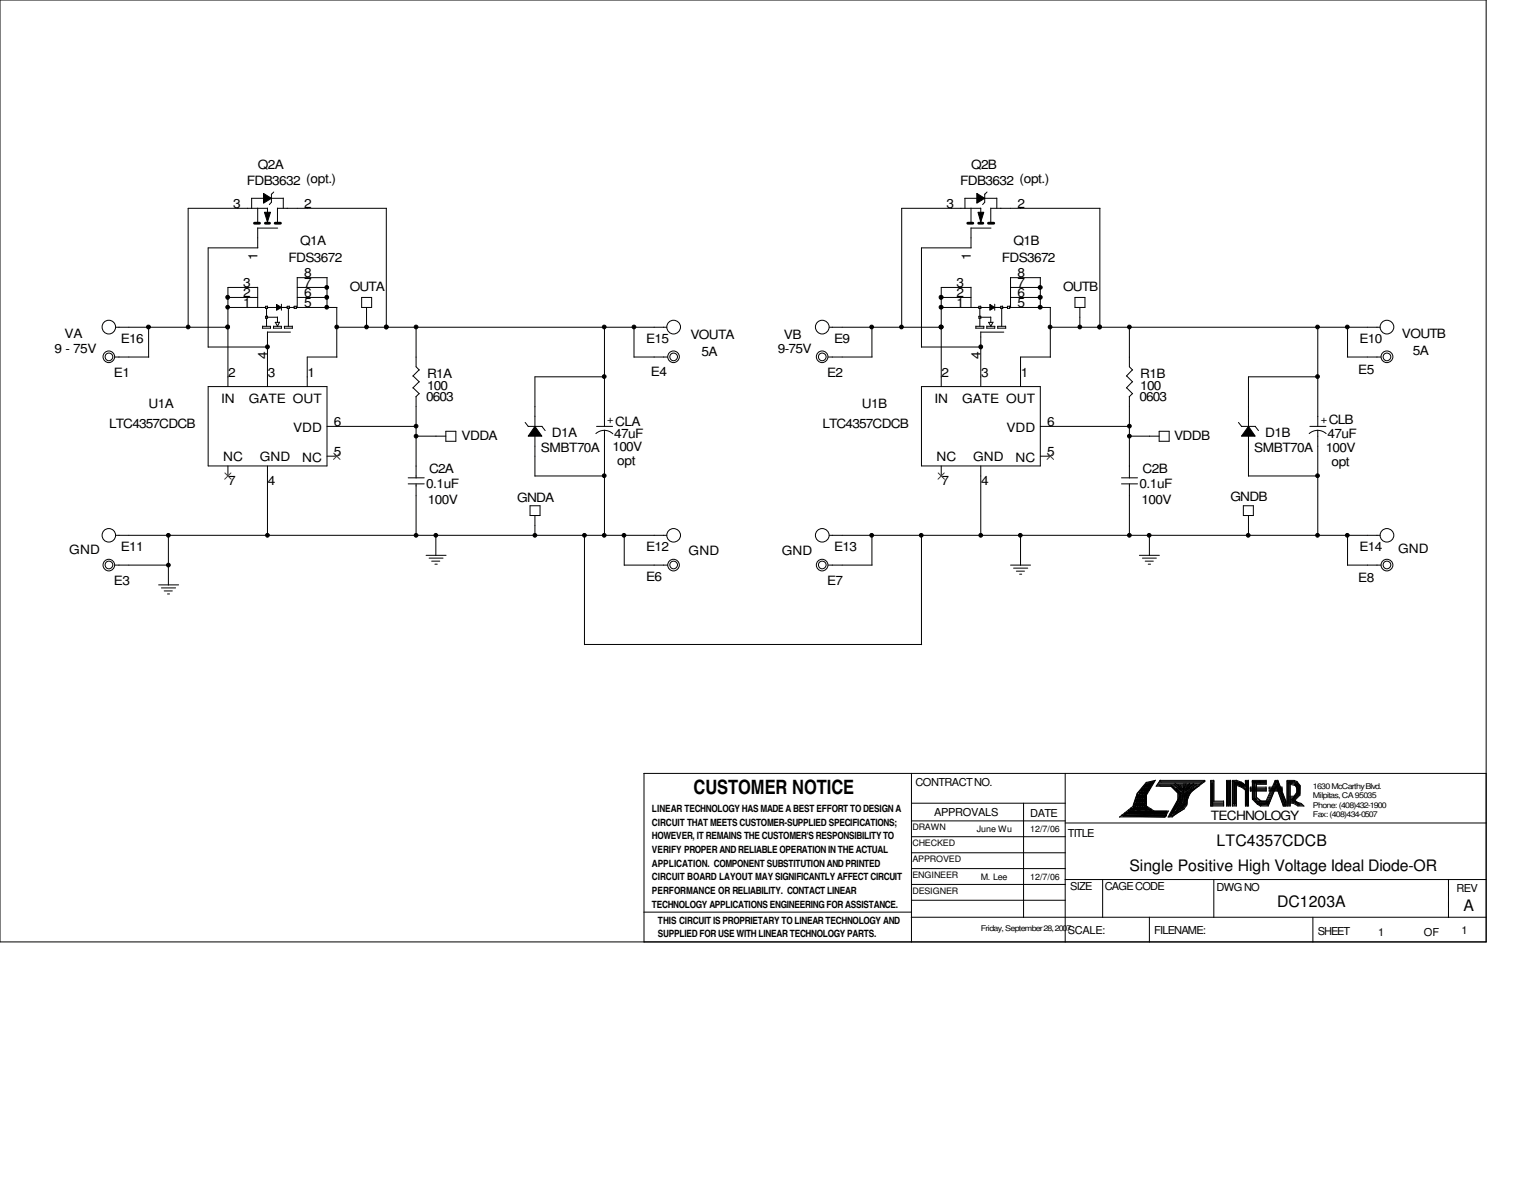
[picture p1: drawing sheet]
<svg xmlns="http://www.w3.org/2000/svg" width="279mm" height="216mm" viewBox="0 0 279 216" stroke-linecap="round" stroke-linejoin="round" font-family="sans-serif">
<g fill="none" stroke="#000" stroke-width=".18">
<path d="M0 0h270.5v171.3h-270.5zM45.8 36.1h5.8M45.8 36.1v1.8M46.9 37.8v2.8M48 35.2l1.4 .9-1.4 .9zM48.1 38.6h1.1l-.5 1.8zM48.7 37.8v2.8M48.7 37.9h-14.5v21.7M49.4 35.3v1.5l-.4 .4M49.8 34.9l-.4 .4M50.5 37.8v2.8M50.5 37.9h19.9"/>
<path d="M51.6 36v1.9M70.3 37.9v21.7M175.6 36.1h5.8M175.6 36.1v1.8M176.7 37.8v2.8M177.8 35.2l1.4 .9-1.4 .9zM178 38.6h1.1l-.6 1.8zM178.5 37.9h-14.4v21.7M178.5 37.8v2.8M179.2 35.3v1.5l-.3 .4M179.7 34.9l-.5 .4M180.3 37.9h19.9"/>
<path d="M180.3 37.8v2.8M181.4 36v1.9M200.2 37.9v21.7M21.1 59.5h20.4M27.1 59.5v5.5M41.5 54.1h5.4M41.5 55.9h6.8M46.9 41.4v3.7M46.9 52.2v3.7M46.9 52.3h-5.4v18M46.9 41.5h3.6M46.9 45.1h-9v18.1"/>
<path d="M47.8 59.7h1.4M47.8 59.4h1.5M47.8 59.3v.4M48.3 55.7h.4M48.3 57.5h.4M48.3 56.1h.4M48.3 55.7v.4M48.3 57.5v.4M48.3 57.9h.4M48.5 56v1.5M48.5 57.8v1.6M48.6 57.7h1.9"/>
<path d="M48.7 55.9h1.7M48.7 55.7v.4M48.7 57.5v.4M49.2 59.4v.3M49.7 59.7h1.5M49.8 59.3v.4M49.8 59.4h1.5M50.3 55.4l.9 .5-.9 .5zM50.5 57.7v.9M50.8 58.6h-.7l.4 .8M50.9 58.6l-.4 .8M51.2 55.9h1.1"/>
<path d="M51.2 55.3v1.1M51.2 59.4v.3M51.7 59.4h1.5M51.8 59.7h1.5M51.8 59.4v.3M52.2 55.7h.5M52.3 56.1h.4M52.3 55.7v.4M52.5 56v3.4M52.6 55.9h1M52.7 55.7v.4M53.2 59.3v.4"/>
<path d="M53.5 55.7h.4M53.6 55.7v.4M53.6 56.1h.4M53.9 55.9h7.4M53.9 55.7v.4M54.1 54.1h5.5M54.1 50.5v5.4M54.1 50.5h5.5M54.1 52.3h5.5M59.5 50.5v5.5M61.3 59.5h60.1M61.3 55.9v9.1"/>
<path d="M65.8 54.1h1.8v1.8h-1.8zM66.7 55.9v3.7M75.7 59.5v7.2l.6 .6M110 59.5v18.1M115.4 59.5v5.5M151 59.5h20.4M158.7 59.5v5.4M171.3 54.1h5.4M171.3 55.9h6.9M176.7 52.3h-5.4v18M176.7 41.5h3.7M176.7 41.4v3.7"/>
<path d="M176.7 52.2v3.7M176.8 45.1h-9.1v18.1M177.6 59.7h1.5M177.6 59.4h1.5M177.6 59.3v.4M178.1 55.7h.4M178.1 57.5h.4M178.2 56.1h.4M178.2 57.9h.4M178.2 55.7v.4M178.2 57.5v.4M178.4 56v1.5"/>
<path d="M178.4 57.8v1.6M178.5 57.7h1.8M178.5 55.9h1.7M178.5 55.7v.4M178.5 57.5v.4M179.1 59.4v.3M179.6 59.7h1.5M179.6 59.4h1.5M179.6 59.3v.4M179.9 58.6h.8M180 58.6l.4 .8M180.2 55.4l.9 .5-.9 .5z"/>
<path d="M180.3 57.7v.9M180.8 58.6l-.5 .8M181 55.9h1.2M181.1 55.3v1.1M181.1 59.4v.3M181.6 59.4h1.4M181.6 59.7h1.5M181.6 59.4v.3M182.1 55.7h.4M182.2 55.7v.4M182.3 56v3.4M182.5 55.9h.9"/>
<path d="M182.5 55.7v.4h-.3M183 59.3v.4M183.3 55.7h.5M183.4 56.1h.4M183.4 55.7v.4M183.8 55.9h7.4M183.8 55.7v.4M183.9 54.1h5.5M183.9 50.5h5.5M183.9 52.3h5.5M183.9 50.5v5.4M189.4 50.5v5.5"/>
<path d="M191.2 59.5h60M191.2 55.9v9.1M195.7 54.1h1.8v1.8h-1.8zM196.6 55.9v3.7M205.6 59.5v7.2l.6 .6M239.9 59.5v18.1M245.3 59.5v5.4M20.9 64.9h6.2M37.9 70.3h21.6v14.5h-21.6zM37.9 63.1h10.8M48.7 60.4h4.2M48.7 60.4v9.9"/>
<path d="M59.5 77.6h16.3M61.3 64.9h-5.4v5.4M75.2 68.4l1.1 1.1M75.2 70.5l1.1 1.1M75.7 79.3h5.5M75.7 72.1v14.9M76.3 67.3l-1.2 1.1M76.3 69.4l-1.2 1.2M76.3 71.6l-.6 .6M81.2 78.4h1.8v1.9h-1.8zM95.6 76.8l.6 .8M96.1 77.6h2.6"/>
<path d="M97.4 77.6l1.2 1.7h-2.5zM97.4 79.3v7.3M98.6 77.6l.6 .7M108.5 78.9a2.25 2.25 0 0 1 3 0M108.6 77.6h2.9M110 78.2v19.2M110.1 68.5h-12.7v9.1M115.4 64.9h6.1M150.7 64.9h8M167.7 70.3h21.7v14.5h-21.7zM167.7 63.1h10.9M178.5 60.4h4.2"/>
<path d="M178.5 60.4v9.9M189.4 77.6h16.2M191.2 64.9h-5.4v5.4M205.1 68.4l1.1 1.1M205.1 70.5l1.1 1.1M205.6 72.1v14.9M205.6 79.3h5.4M206.1 67.3l-1.1 1.1M206.1 69.4l-1.1 1.2M206.1 71.6l-.6 .6M211 78.4h1.8v1.9h-1.8zM225.4 76.8l.6 .8"/>
<path d="M226 77.6h2.5M227.2 77.6l1.3 1.7h-2.5zM227.2 79.3v7.3M228.5 77.6l.6 .7M238.3 78.9a2.31 2.31 0 0 1 3.1 0M238.4 77.6h2.9M239.9 78.2v19.2M239.9 68.5h-12.7v9.1M245.2 64.9h6.2M21.1 97.4h100.3M30.6 97.4v9M41.5 84.8v1.8"/>
<path d="M48.7 84.8v12.6M59.5 83h1.8M74.3 86.9h2.9M74.3 88h2.9M75.7 88v9.4M79.3 97.4v3.6M96.5 92h1.8v1.8h-1.8zM97.4 93.8v3.6M97.4 86.6h12.7M106.4 97.4v19.9M113.6 97.4v5.4M151 97.4h100.2"/>
<path d="M158.7 97.3v5.5M167.7 97.4v19.9M171.3 84.8v1.8M178.5 84.8v12.6M185.8 97.4v5.4M189.4 83h1.8M204.1 86.9h3M204.1 88h3M205.6 88v9.4M209.2 97.4v3.6M226.3 92h1.8v1.8h-1.8zM227.2 93.8v3.6"/>
<path d="M227.2 86.6h12.7M245.3 97.4v5.4M20.9 102.8h9.8M28.9 106.4h3.6M29.4 106.9h2.6M29.9 107.5h1.5M30.5 108h.4M77.6 101h3.6M78.1 101.5h2.5M78.6 102.1h1.5M79.2 102.6h.4M106.4 117.2h61.4"/>
<path d="M113.6 102.8h7.9M150.7 102.8h8M183.9 102.8h3.7M184.5 103.3h2.6M185 103.9h1.5M185.6 104.4h.4M207.4 101h3.6M207.9 101.5h2.6M208.4 102.1h1.5M209 102.6h.4M245.3 102.8h6.1M117.2 140.7h153.3"/>
<path d="M117.2 140.7v30.7M165.9 146.1h28M165.9 149.3h28M165.9 152.2h28M165.9 155.1h28M165.9 158h28M165.9 140.7v30.6M186.3 146.1v20.8M193.8 160h76.7M193.9 149.7h76.7M193.9 140.7v30.7M200.7 160v6.9"/>
<path d="M203.8 148.6h8.3M204.5 148.3l7.5 .2M204.5 148.4l7.5 .2M205.8 147.9l6 .2M205.8 148l6 .3M206.3 146.6l-2.5 2M206.7 146.6l-2.2 1.7M206.7 146.8l-2.2 1.7M207 144.3l-.8 2.2M207 146.8l-1.5 1.1M207 147l-1.5 1.1M207 144.4l-.8 2.2"/>
<path d="M207.2 144.8l-.6 1.8M207.2 145l-.6 1.9M207.4 147.5h.9M207.4 147.7h.9M207.6 144.8l-.6 1.5M207.8 144.8l-.8 2.1M207.8 145l-.8 2M207.8 145.7l-.6 1.5M207.8 146.2l-.2 .6M207.9 146.8l1.5 1.1M207.9 146.9l1.5 1.1M207.9 144.8v2.2l-1.4 .7"/>
<path d="M207.9 147.2l-1.4 .7M208.2 146.6l1.9 1.3M208.2 146.8l1.9 1.2M208.3 144.6v2.2M208.6 146.6l1.5 .9M208.6 146.8l1.5 .9M208.7 142.3l-1.7 2M208.7 144.6v2.2M208.7 142.7l-1.5 2M208.7 142.8l-1.5 2.1M208.8 142.5h.9v.2h-1.2v.1h.9v.2h-1.3v.2h1.3v.2h-1.6v.2h1.4v.1h-1.6v.2h1.2v.4h-1.4v-.2h1.1v.3h.2h-1.7v.3h1.7v.3h-1.9v-.2h1.9v.6h-2v-.2h1.8v.5v-.2h-1.8v.2h2v.4v-.2h-2.2v.2h2v.2h-2v.1h2.2v.2h-2.4v.2h2.5v.2h-3v.2h3.7v.1h-4.1v.2h7v.2h-7.3v.2h7.2h-7.6v.1h7.6v.4v-.1h-8.2v.1h8M208.8 143l-1.1 1.3"/>
<path d="M209.4 142.3h.6M209.4 142.5l-.8 .2M209.4 142.7l-.8 .2M209.5 142.3l-.2 .2M209.5 142.5l-.2 .2M209.7 142.3l-2 2.4M209.7 142.5l-2 2.4M209.8 142.2l-1.5 2.5M209.8 142.4l-1.5 2.4M210.1 147.5h2.5M210.1 147.9h2.2M210.1 148h2.2"/>
<path d="M210.1 142.1l-1.7 2.6M210.1 142.1l-1.4 .4-1.7 2M210.3 141.9l-1.7 .4M210.3 141.9l-1.6 2.8M210.6 142.8h7.3M210.7 142.7h7.7M210.8 142.5h8M210.9 142.3h7.9M211.1 141.9h8.2M211.1 142.1h8.2M211.2 141.9v.3M211.2 141.9l-.8 1.1h7.7"/>
<path d="M212.3 147.8l-.4 .6M212.3 148l-.4 .6M212.6 148.6h.8M212.7 147.5l-.6 1.1M212.9 148.4h.5M213 148v.4M213 148.3h.6M213.1 142.8l1.7 1.3M213.1 143l1.4 1.3M213.1 147.9h1M213.1 147.7h1.4M213.3 143.1l1.5 1.6h1.7"/>
<path d="M213.4 147.5h1.4M213.4 143.2h4.2M213.4 143l1.4 1.5M213.4 147.3h1.6M213.5 147.2h1.8M213.7 142.7l1.1 1.1M213.7 146.8h1.9M213.7 147h1.9M213.8 142.4l1.3 1.2M213.9 146.6h2M214 143.5l.8 .8M214.1 146.4h1.8"/>
<path d="M214.1 143.7h2.9M214.1 143.6h2.9M214.1 146.3h2M214.1 148l-.7 .6M214.2 146.1h1.9M214.2 145.9h1.9M214.4 144.3v1.3M214.4 145.4l-1.8 3.2M214.4 145.7h1.5M214.4 143.9h2.2M214.4 143.2l.8 .7M214.4 142.7l.9 1.4"/>
<path d="M214.6 145.4h1.5M214.6 145h1.7M214.6 144.1h1.9M214.6 144.4v.8M214.6 145.1l-1.8 3.5M214.8 144.8h1.1M214.8 145.2h.9M214.8 142.8l.5 .8M214.8 144.2v1.7M214.8 144.3h1.7M214.8 144.9l-1.7 3.1M215 144.1v1.5"/>
<path d="M215 145.4l-1.9 2.9M215 145.5l-1.9 3M215 145.8l-1.5 1.9M215.1 146.8l-1.6 1.3M215.1 145.9l-.9 1.3M215.1 147l-1.6 1.3M215.1 146.1l-.9 1.3M215.1 147.3l-1.8 1.2M215.5 143.2l-.4 2.7M215.5 144.2v2.1M215.5 142.5l-.2 2.4M215.5 146.3l-1.7 1.4"/>
<path d="M215.6 147.1l-1.5 .9M215.6 145.8l-.8 1M215.7 144.3v1.8M215.7 146.1l-.6 .8M215.7 146.3l-.6 .7M215.9 144.4v1.9M215.9 146.3l-.8 1.1M215.9 142.4l-.4 1-.4 2.7M215.9 144.4h-1.1l-.3 1.2M216 143.9v2.4M216 144.4l-.5 .5M216.1 145.5h-1.5l-1.3 2.2"/>
<path d="M216.2 144.3v.9M216.6 142.7l-.8 .7M216.6 142.5l-1.3 1.1M216.6 144.1l-.2 .4M216.6 144.3l-.8 1.3M217 143.4h-2.9l.9 .9M217.3 143.2l-1.7 1.1M217.3 143.4l-1.7 1.1M217.3 142.5l-1.8 1.3M217.3 142.6l-1.4 1M217.5 143.4l-1.5 1.1M217.8 142.7l-2.2 1.2 1-.7"/>
<path d="M218.3 143a3.8 3.8 0 0 0-2.3 3.4l-.5 .8M219.2 142.2l-3.2 2.5M219.3 141.9v.3M219.3 141.9l-2.4 1.9M219.3 142.1l-.2 .2M220.3 141.9h.6M220.3 142.1h.6M220.4 141.9v4.7M220.4 146.4h2.4M220.4 146.6h2.4M220.6 142.3v4M220.7 146.1h1.9"/>
<path d="M220.7 142.3v4.2M220.7 146.3h1.9M220.9 145.7h1.8M220.9 145.9h1.8M220.9 141.9v4M220.9 160v6.9M222.7 145.7v.9M223.2 141.9h.8M223.2 142.1h.8M223.3 146.4h.7M223.3 141.9v4.7M223.3 146.6h.7"/>
<path d="M223.4 142.1v4.4M223.6 142.1v4.5M223.8 142.1v4.4M224 141.9v4.7M224.3 141.9h.7M224.3 142.1h.7M224.3 146.4h.8M224.3 141.9v4.7M224.3 146.6h.8M224.5 142.1v4.2h.4v-4h.9v.2h-.9h1.4v.2h-1.4h1.6v.1h-.9v.2h1.3v-.9h.1v4.3h-.1v-3.4M224.7 142.1v4.4M224.7 142.3l1.5 .6"/>
<path d="M224.7 142.5l1.5 .5M225 141.9l1 .4M225 142.1l1 .4M225 142.6v4M225 142.7l1 .3M225 142.8l1 .4M225.9 142.2l.8 .6M226 143l.7 .6M226 143.2l.7 .6M226.1 142.8l1 .8M226.1 143l1 .8M226.7 141.9h.5"/>
<path d="M226.7 142.1h.5M226.7 146.4h.6M226.7 141.9v1.1l-.8-.6M226.7 143.6v3M226.7 146.6h.6M227 142.1v4.5M227.2 141.9v4.7M227.5 143.2h3M227.5 143.4h3M227.6 143.2v.7M227.6 143.7h2.9M227.8 143.6h2.5"/>
<path d="M227.9 141.9h2.6M227.9 142.3h2.4M227.9 142.1h2.6M228 141.9v3.5M228 145.2l.9 .9M228 145.4l.9 .9M228.1 142.1v3.3h.6h-.2v-3.1M228.3 142.5h2.2M228.3 142.3v3.1M228.3 145.2l1.3 1.1M228.3 145.4l1.3 1.1M228.6 144.9l1 .8"/>
<path d="M228.6 145.1l1 .8M228.7 142.4v2.8M228.9 146.1l.5 .4M228.9 146.3l.5 .3M229.4 146.4h1.5M229.4 146.6h1.5M229.5 145.7h1M229.5 145.9h1M230.5 141.9v.8h-1.8M230.5 143.1v.8h-2.9M230.7 146l-1.1 .3M230.7 146.2l-1.1 .2"/>
<path d="M231 143.2h2.3M231 143.4h2.3M231 143.7h2.4M231 143.2v.7M231.2 145.7h-2.7v.2h2.5v.2h-2.1v.2h1.9M231.2 143.6h2.2M232.1 141.9h.5M232.1 142.1h.5M232.1 142.1h.5v.4h-.5zM232.1 142.5v-.2h.5v.4h-.7v.1M232.1 141.9l-1.7 3.9M232.1 142.3l-1.7 3.8"/>
<path d="M232.3 142.8l1.3 3.7M232.3 142.3l-1.7 3.8M232.3 143l1.3 3.6M232.3 142.7l-1.7 3.8M232.3 142.1l.4 .2M232.3 142.8l-1.5 3.6M232.3 143l-1.5 3.6M232.4 142.1l1.7 4M232.5 142.7l1.4 3.9M232.5 142.8l1.3 3.8M232.6 141.9l1.5 3.8M232.6 142.1l1.5 3.8"/>
<path d="M232.6 142.5l1.3 3.8M232.6 142.7l1.3 3.8M232.6 142.3l-.5 .2M233.3 143.1v.8h-2.3M233.6 146.4h.5M233.6 146.6h.5M234.1 145.7v.9M234.3 146.4h.6M234.3 142.1h1.3M234.3 146.6h.6M234.4 142.5h1.3l.4 .4M234.4 142.3h1.3"/>
<path d="M234.4 142.3v4M234.6 142.5v4M234.8 146.1h.5M234.8 144.8h.7M234.8 145.9h1M234.8 145h.7M234.8 145.7h1M234.8 145.4h.8M234.8 145.2h.8M234.8 142.7l1 .2M234.8 145.5h.8M235.1 145.3l1.5 1"/>
<path d="M235.1 145.5l1.5 .9M235.3 145.8l1 .6M235.3 146l1 .6M235.5 141.9l.6 .3M235.5 142.1l.6 .2M235.6 141.9h-1.3v4.7M235.7 142.2l.6 .6M235.7 142.4l.6 .6M235.7 145.7l.8 .6M235.7 145.9l.8 .6M235.7 145.5l.4 .4M235.7 142.8l.4 .6"/>
<path d="M235.8 142.7l-1-.3v4.2M236 142.8l.3 1.6M236.1 143.2v1.1M236.1 144.1l-.6 .8M236.1 142.1l.5 .8M236.1 145.9l.7 .2M236.1 144.3l-.6 .7M236.1 142.5l.4 .7M236.1 143l-.4-.3 .4 .5M236.2 146.4h1M236.2 142.8l.2 1.3M236.2 143l.2 1.3"/>
<path d="M236.2 146.6h1.1M236.3 143.2v1.1M236.4 146.3h.6M236.4 143.4v.9M236.5 144.1l-1.3 1.3M236.5 144.2l-1.3 1.3M236.5 143l-.4-.7 .5 .7M236.6 142.8v1.9M236.6 144.4l-.9 1M236.6 143l-.2 .4M236.6 143.2l-.2 .4M236.6 144.7l-.9 .9"/>
<path d="M236.6 143.1l-.2 1.3-.9 1M236.8 146.1l.6 .5M263.7 160v6.9M117.2 165.9h48.7M165.9 166.8h104.6M165.9 160.9h28M165.9 163.7h28M209.2 166.8v4.6M239 166.8v4.6"/>
<circle cx="19.8" cy="59.5" r="1.24"/>
<circle cx="27" cy="59.5" r=".36"/>
<circle cx="34.2" cy="59.5" r=".34"/>
<circle cx="41.4" cy="54.1" r=".35"/>
<circle cx="41.4" cy="55.9" r=".34"/>
<circle cx="41.4" cy="59.5" r=".34"/>
<circle cx="59.5" cy="54.1" r=".35"/>
<circle cx="59.5" cy="52.3" r=".34"/>
<circle cx="59.5" cy="55.9" r=".34"/>
<circle cx="61.3" cy="59.5" r=".34"/>
<circle cx="66.7" cy="59.5" r=".34"/>
<circle cx="70.3" cy="59.5" r=".34"/>
<circle cx="75.7" cy="59.5" r=".34"/>
<circle cx="110" cy="59.5" r=".34"/>
<circle cx="115.4" cy="59.5" r=".34"/>
<circle cx="122.6" cy="59.5" r="1.25"/>
<circle cx="149.7" cy="59.5" r="1.25"/>
<circle cx="158.7" cy="59.5" r=".34"/>
<circle cx="164.1" cy="59.5" r=".34"/>
<circle cx="171.3" cy="54.1" r=".37"/>
<circle cx="171.3" cy="59.5" r=".36"/>
<circle cx="171.3" cy="55.9" r=".36"/>
<circle cx="189.3" cy="54.1" r=".37"/>
<circle cx="189.3" cy="55.9" r=".36"/>
<circle cx="189.3" cy="52.3" r=".36"/>
<circle cx="191.1" cy="59.5" r=".34"/>
<circle cx="196.5" cy="59.5" r=".34"/>
<circle cx="200.1" cy="59.5" r=".34"/>
<circle cx="205.6" cy="59.5" r=".34"/>
<circle cx="239.8" cy="59.5" r=".34"/>
<circle cx="245.2" cy="59.5" r=".34"/>
<circle cx="252.5" cy="59.5" r="1.25"/>
<circle cx="19.8" cy="64.9" r="1.06"/>
<circle cx="19.8" cy="64.9" r=".7"/>
<circle cx="48.7" cy="63.1" r=".35"/>
<circle cx="75.7" cy="77.5" r=".34"/>
<circle cx="75.7" cy="79.3" r=".34"/>
<circle cx="110" cy="68.5" r=".34"/>
<circle cx="122.6" cy="64.9" r="1.06"/>
<circle cx="122.6" cy="64.9" r=".7"/>
<circle cx="149.6" cy="64.9" r="1.06"/>
<circle cx="149.7" cy="64.9" r=".7"/>
<circle cx="178.5" cy="63.1" r=".35"/>
<circle cx="205.6" cy="79.3" r=".34"/>
<circle cx="205.6" cy="77.5" r=".34"/>
<circle cx="239.8" cy="68.5" r=".34"/>
<circle cx="252.5" cy="64.9" r=".7"/>
<circle cx="252.5" cy="64.9" r="1.07"/>
<circle cx="19.8" cy="97.4" r="1.23"/>
<circle cx="30.6" cy="97.4" r=".34"/>
<circle cx="48.7" cy="97.4" r=".34"/>
<circle cx="75.7" cy="97.4" r=".34"/>
<circle cx="79.3" cy="97.4" r=".34"/>
<circle cx="97.4" cy="97.4" r=".34"/>
<circle cx="106.4" cy="97.4" r=".34"/>
<circle cx="110" cy="86.5" r=".34"/>
<circle cx="110" cy="97.4" r=".34"/>
<circle cx="113.6" cy="97.4" r=".34"/>
<circle cx="122.6" cy="97.4" r="1.24"/>
<circle cx="149.7" cy="97.4" r="1.24"/>
<circle cx="158.7" cy="97.4" r=".34"/>
<circle cx="167.7" cy="97.4" r=".34"/>
<circle cx="178.5" cy="97.4" r=".34"/>
<circle cx="185.7" cy="97.4" r=".34"/>
<circle cx="205.6" cy="97.4" r=".34"/>
<circle cx="209.2" cy="97.4" r=".34"/>
<circle cx="227.2" cy="97.4" r=".34"/>
<circle cx="239.8" cy="86.5" r=".34"/>
<circle cx="239.8" cy="97.4" r=".34"/>
<circle cx="245.2" cy="97.4" r=".34"/>
<circle cx="252.5" cy="97.4" r="1.24"/>
<circle cx="19.8" cy="102.8" r="1.06"/>
<circle cx="19.8" cy="102.8" r=".7"/>
<circle cx="30.6" cy="102.8" r=".34"/>
<circle cx="122.6" cy="102.8" r="1.06"/>
<circle cx="122.6" cy="102.8" r=".7"/>
<circle cx="149.6" cy="102.8" r="1.06"/>
<circle cx="149.7" cy="102.8" r=".7"/>
<circle cx="252.5" cy="102.8" r=".7"/>
<circle cx="252.5" cy="102.8" r="1.07"/>
</g>
<path d="M263.7 160v6.9" fill="none" stroke="#000" stroke-width=".18" stroke-dasharray="1 1 1 1 1 1 1 1"/>
<g fill="#000">
<path d="M48 35.2l1.4 .9-1.4 .9zM48.1 38.6h1.1l-.5 1.8zM177.8 35.2l1.4 .9-1.4 .9zM178 38.6h1.1l-.6 1.8zM50.3 55.4l.9 .5-.9 .5zM180.2 55.4l.9 .5-.9 .5z"/>
<path d="M97.4 77.6l1.2 1.7h-2.5z" fill-rule="evenodd"/>
<path d="M227.2 77.6l1.3 1.7h-2.5z" fill-rule="evenodd"/>
<circle cx="27" cy="59.5" r=".36"/>
<circle cx="34.2" cy="59.5" r=".34"/>
<circle cx="41.4" cy="54.1" r=".35"/>
<circle cx="41.4" cy="55.9" r=".34"/>
<circle cx="41.4" cy="59.5" r=".34"/>
<circle cx="59.5" cy="54.1" r=".35"/>
<circle cx="59.5" cy="52.3" r=".34"/>
<circle cx="59.5" cy="55.9" r=".34"/>
<circle cx="61.3" cy="59.5" r=".34"/>
<circle cx="66.7" cy="59.5" r=".34"/>
<circle cx="70.3" cy="59.5" r=".34"/>
<circle cx="75.7" cy="59.5" r=".34"/>
<circle cx="110" cy="59.5" r=".34"/>
<circle cx="115.4" cy="59.5" r=".34"/>
<circle cx="158.7" cy="59.5" r=".34"/>
<circle cx="164.1" cy="59.5" r=".34"/>
<circle cx="171.3" cy="54.1" r=".37"/>
<circle cx="171.3" cy="59.5" r=".36"/>
<circle cx="171.3" cy="55.9" r=".36"/>
<circle cx="189.3" cy="54.1" r=".37"/>
<circle cx="189.3" cy="55.9" r=".36"/>
<circle cx="189.3" cy="52.3" r=".36"/>
<circle cx="191.1" cy="59.5" r=".34"/>
<circle cx="196.5" cy="59.5" r=".34"/>
<circle cx="200.1" cy="59.5" r=".34"/>
<circle cx="205.6" cy="59.5" r=".34"/>
<circle cx="239.8" cy="59.5" r=".34"/>
<circle cx="245.2" cy="59.5" r=".34"/>
<circle cx="48.7" cy="63.1" r=".35"/>
<circle cx="75.7" cy="77.5" r=".34"/>
<circle cx="75.7" cy="79.3" r=".34"/>
<circle cx="110" cy="68.5" r=".34"/>
<circle cx="178.5" cy="63.1" r=".35"/>
<circle cx="205.6" cy="79.3" r=".34"/>
<circle cx="205.6" cy="77.5" r=".34"/>
<circle cx="239.8" cy="68.5" r=".34"/>
<circle cx="30.6" cy="97.4" r=".34"/>
<circle cx="48.7" cy="97.4" r=".34"/>
<circle cx="75.7" cy="97.4" r=".34"/>
<circle cx="79.3" cy="97.4" r=".34"/>
<circle cx="97.4" cy="97.4" r=".34"/>
<circle cx="106.4" cy="97.4" r=".34"/>
<circle cx="110" cy="86.5" r=".34"/>
<circle cx="110" cy="97.4" r=".34"/>
<circle cx="113.6" cy="97.4" r=".34"/>
<circle cx="158.7" cy="97.4" r=".34"/>
<circle cx="167.7" cy="97.4" r=".34"/>
<circle cx="178.5" cy="97.4" r=".34"/>
<circle cx="185.7" cy="97.4" r=".34"/>
<circle cx="205.6" cy="97.4" r=".34"/>
<circle cx="209.2" cy="97.4" r=".34"/>
<circle cx="227.2" cy="97.4" r=".34"/>
<circle cx="239.8" cy="86.5" r=".34"/>
<circle cx="239.8" cy="97.4" r=".34"/>
<circle cx="245.2" cy="97.4" r=".34"/>
<circle cx="30.6" cy="102.8" r=".34"/>
</g>
<path d="M40.9 86l1.2 1.2M42 86l-1.1 1.2M60.7 82.4l1.2 1.2M61.8 82.4l-1.1 1.2M170.8 86l1.1 1.2M171.9 86l-1.2 1.2M190.6 82.4l1.2 1.2M191.7 82.4l-1.1 1.2" fill="none" stroke="#7f3f00" stroke-width=".18"/>
<path d="M46.3 40.6h.9M48.3 40.6h.8M50.1 40.6h1M176.1 40.6h1M178.1 40.6h.8M179.9 40.6h1" fill="none" stroke="#000" stroke-width=".51"/>
<text font-size="3.6" x="126.2" y="144.4">CUSTOMER NOTICE</text>
<g font-size="2.9">
<text x="221.4" y="153.9">LTC4357CDCB</text>
<text x="205.6" y="158.4">Single Positive High Voltage Ideal Diode-OR</text>
<text x="232.5" y="164.9">DC1203A</text>
<text x="266.4" y="165.8">A</text>
</g>
<g font-size="2.3">
<text x="44.9" y="33.7">FDB3632 (opt.)</text>
<text x="46.9" y="30.6">Q2A</text>
<text x="174.8" y="33.7">FDB3632 (opt.)</text>
<text x="176.7" y="30.6">Q2B</text>
<text x="42.4" y="37.8">3</text>
<text x="55.4" y="37.8">2</text>
<text x="172.3" y="37.8">3</text>
<text x="185.2" y="37.8">2</text>
<text x="46.9" y="47.2" transform="rotate(-90 46.9 47.2)">1</text>
<text x="52.5" y="47.6">FDS3672</text>
<text x="54.7" y="44.5">Q1A</text>
<text x="176.7" y="47.2" transform="rotate(-90 176.7 47.2)">1</text>
<text x="182.3" y="47.6">FDS3672</text>
<text x="184.5" y="44.5">Q1B</text>
<text x="44.2" y="52.2">3</text>
<text x="55.4" y="50.5">8</text>
<text x="55.4" y="52.2">7</text>
<text x="63.7" y="53">OUTA</text>
<text x="174.1" y="52.2">3</text>
<text x="185.2" y="50.5">8</text>
<text x="185.2" y="52.2">7</text>
<text x="193.5" y="53">OUTB</text>
<text x="44.2" y="55.9">1</text>
<text x="44.2" y="54.1">2</text>
<text x="55.4" y="55.9">5</text>
<text x="55.4" y="54.1">6</text>
<text x="174.1" y="55.9">1</text>
<text x="174.1" y="54.1">2</text>
<text x="185.2" y="55.9">5</text>
<text x="185.2" y="54.1">6</text>
<text x="9.9" y="64.2">9 - 75V</text>
<text x="11.7" y="61.5">VA</text>
<text x="22" y="62.4">E16</text>
<text x="48.6" y="65.3" transform="rotate(-90 48.6 65.3)">4</text>
<text x="117.6" y="62.4">E15</text>
<text x="125.7" y="61.7">VOUTA</text>
<text x="127.7" y="64.7">5A</text>
<text x="141.6" y="64.2">9-75V</text>
<text x="142.7" y="61.7">VB</text>
<text x="151.8" y="62.4">E9</text>
<text x="178.5" y="65.3" transform="rotate(-90 178.5 65.3)">4</text>
<text x="247.4" y="62.4">E10</text>
<text x="255.2" y="61.5">VOUTB</text>
<text x="257.2" y="64.6">5A</text>
<text x="20.7" y="68.5">E1</text>
<text x="41.5" y="68.5">2</text>
<text x="48.7" y="68.5">3</text>
<text x="56" y="68.5">1</text>
<text x="77.7" y="68.7">R1A</text>
<text x="77.7" y="70.9">100</text>
<text x="118.5" y="68.3">E4</text>
<text x="150.6" y="68.5">E2</text>
<text x="171.4" y="68.5">2</text>
<text x="178.6" y="68.5">3</text>
<text x="185.8" y="68.5">1</text>
<text x="207.6" y="68.7">R1B</text>
<text x="207.6" y="70.9">100</text>
<text x="247.2" y="68">E5</text>
<text x="19.9" y="77.9">LTC4357CDCB</text>
<text x="27.1" y="74.3">U1A</text>
<text x="40.3" y="73.4">IN</text>
<text x="45.3" y="73.4">GATE OUT</text>
<text x="60.8" y="77.5">6</text>
<text x="77.6" y="73">0603</text>
<text x="112" y="77.6">CLA</text>
<text x="149.7" y="77.9">LTC4357CDCB</text>
<text x="156.9" y="74.3">U1B</text>
<text x="170.1" y="73.4">IN</text>
<text x="175.1" y="73.4">GATE OUT</text>
<text x="190.6" y="77.5">6</text>
<text x="207.4" y="73">0603</text>
<text x="241.9" y="77.2">CLB</text>
<text x="40.6" y="83.9">NC</text>
<text x="47.3" y="83.9">GND</text>
<text x="53.3" y="78.7">VDD</text>
<text x="60.8" y="82.9">5</text>
<text x="84" y="80.1">VDDA</text>
<text x="98.5" y="82.2">SMBT70A</text>
<text x="100.5" y="79.5">D1A</text>
<text x="111.5" y="82">100V</text>
<text x="111.8" y="79.7">47uF</text>
<text x="170.4" y="83.9">NC</text>
<text x="177.1" y="83.9">GND</text>
<text x="183.2" y="78.7">VDD</text>
<text x="190.6" y="82.9">5</text>
<text x="213.7" y="80.1">VDDB</text>
<text x="228.3" y="82.2">SMBT70A</text>
<text x="230.3" y="79.5">D1B</text>
<text x="241.3" y="82.2">100V</text>
<text x="241.6" y="79.7">47uF</text>
<text x="41.5" y="88.2">7</text>
<text x="48.7" y="88.2">4</text>
<text x="55" y="84.1">NC</text>
<text x="77.6" y="88.7">0.1uF</text>
<text x="78.1" y="86">C2A</text>
<text x="112.4" y="84.6">opt</text>
<text x="171.4" y="88.2">7</text>
<text x="178.6" y="88.2">4</text>
<text x="184.8" y="84.1">NC</text>
<text x="207.4" y="88.7">0.1uF</text>
<text x="207.9" y="86">C2B</text>
<text x="242.4" y="84.8">opt</text>
<text x="77.9" y="91.6">100V</text>
<text x="94.1" y="91.2">GNDA</text>
<text x="207.8" y="91.6">100V</text>
<text x="224" y="91.1">GNDB</text>
<text x="12.6" y="100.8">GND</text>
<text x="22" y="100.2">E11</text>
<text x="117.6" y="100.2">E12</text>
<text x="125.3" y="101">GND</text>
<text x="142.3" y="101">GND</text>
<text x="151.8" y="100.2">E13</text>
<text x="247.4" y="100.2">E14</text>
<text x="254.5" y="100.6">GND</text>
<text x="20.7" y="106.4">E3</text>
<text x="117.6" y="105.7">E6</text>
<text x="150.6" y="106.4">E7</text>
<text x="247.2" y="105.9">E8</text>
<text x="220.4" y="149.1">TECHNOLOGY</text>
</g>
<g font-size="2">
<text x="110.5" y="77">+</text>
<text x="240.4" y="77">+</text>
<text x="166.6" y="143">CONTRACTNO.</text>
<text x="170.1" y="148.4">APPROVALS</text>
<text x="187.5" y="148.6">DATE</text>
<text x="194.4" y="152.2">TITLE</text>
<text x="194.8" y="162">SIZE</text>
<text x="201.1" y="162">CAGECODE</text>
<text x="221.4" y="162.1">DWGNO</text>
<text x="265.1" y="162.3">REV</text>
<text x="194.4" y="169.9">SCALE:</text>
<text x="210.1" y="169.9">FILENAME:</text>
<text x="239.9" y="170.1">SHEET</text>
<text x="250.9" y="170.3">1</text>
<text x="259.2" y="170.3">OF</text>
<text x="266" y="169.9">1</text>
</g>
<g font-size="1.8">
<text x="118.7" y="147.7">LINEAR TECHNOLOGY HAS MADE A BEST EFFORT TO DESIGN A</text>
<text x="118.7" y="155.2">VERIFY PROPER AND RELIABLE OPERATION IN THE ACTUAL</text>
<text x="118.7" y="150.2">CIRCUIT THAT MEETS CUSTOMER-SUPPLIED SPECIFICATIONS;</text>
<text x="118.7" y="152.7">HOWEVER, IT REMAINS THE CUSTOMER'S RESPONSIBILITYTO</text>
<text x="118.7" y="160.1">CIRCUIT BOARD LAYOUT MAY SIGNIFICANTLY AFFECT CIRCUIT</text>
<text x="118.7" y="157.6">APPLICATION. COMPONENT SUBSTITUTION AND PRINTED</text>
<text x="118.7" y="162.6">PERFORMANCE OR RELIABILITY. CONTACT LINEAR</text>
<text x="118.7" y="165.1">TECHNOLOGY APPLICATIONS ENGINEERING FOR ASSISTANCE.</text>
<text x="119.8" y="168.1">THIS CIRCUIT IS PROPRIETARY TO LINEAR TECHNOLOGY AND</text>
<text x="119.8" y="170.5">SUPPLIED FOR USE WITH LINEAR TECHNOLOGY PARTS.</text>
</g>
<g font-size="1.6">
<text x="166.1" y="151">DRAWN</text>
<text x="166.1" y="153.8">CHECKED</text>
<text x="177.8" y="151.3">June Wu</text>
<text x="187.5" y="151.3">12/7/06</text>
<text x="166.1" y="156.7">APPROVED</text>
<text x="166.1" y="159.8">ENGINEER</text>
<text x="178.5" y="160.1">M. Lee</text>
<text x="187.5" y="160.1">12/7/06</text>
<text x="166.1" y="162.6">DESIGNER</text>
</g>
<g font-size="1.4">
<text x="239" y="143.5">1630McCarthyBlvd.</text>
<text x="239" y="145.2">Milpitas,CA95035</text>
<text x="239" y="146.9">Phone:(408)432-1900</text>
<text x="239" y="148.7">Fax:(408)434-0507</text>
<text x="178.5" y="169.4">Friday,September28,2007</text>
</g>
</svg>
